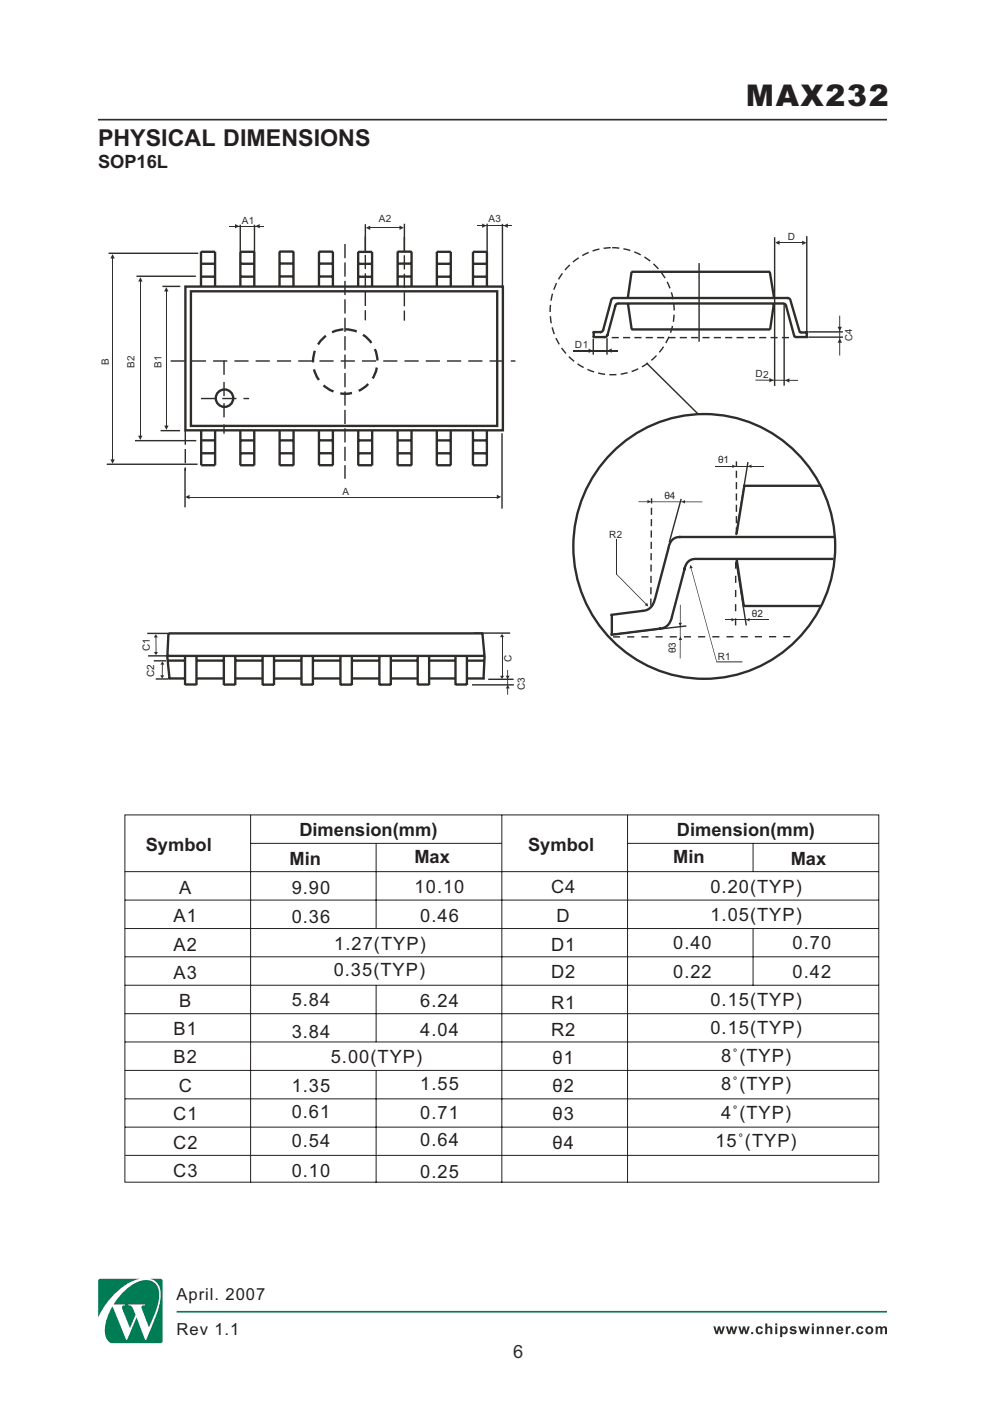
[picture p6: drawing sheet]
<svg xmlns="http://www.w3.org/2000/svg" width="210mm" height="297mm" viewBox="0 0 210 297" stroke-linecap="round" stroke-linejoin="round" font-family="sans-serif">
<path d="M20.8 25.4h167.3" fill="none" stroke="#2f2d29" stroke-width=".35"/>
<path d="M37.5 278.1h150.6" fill="none" stroke="#007b55" stroke-width=".35"/>
<path d="M185.7 281.2h.4v.2l.7-.2 .3 .2a.56 .56 0 0 1 .7-.2 .56 .56 0 0 1 .3 .6v1.1h-.4v-1.2a.28 .28 0 0 0-.4-.2 .28 .28 0 0 0-.1 .4l-.1 1h-.4v-1.1a.28 .28 0 0 0-.3-.3 .28 .28 0 0 0-.2 .4v1h-.5zM184.1 281.7a.45 .45 0 0 0 0 .7 .45 .45 0 0 0 .7-.1l-.1-.6-.3-.2zM183.5 282a.9 .9 0 0 1 1.8 0 .9 .9 0 0 1-1.8 0zM181.8 281.4a.79 .79 0 0 1 1.3 .3l-.4 .1-.2-.3a.46 .46 0 0 0-.5 .6 .46 .46 0 0 0 .7 .3v-.2l.5 .1a.84 .84 0 0 1-1.3 .5 .84 .84 0 0 1-.1-1.4zM180.6 282.4h.5v.5h-.5zM179.4 281.2h.4v.3l.3-.3 .4 .1-.2 .3a.35 .35 0 0 0-.4 .1 .35 .35 0 0 0-.1 .4v.8h-.4zM177.9 281.6l-.1 .3h.6l-.2-.4zM177.6 281.4a.79 .79 0 0 1 .9-.1 .79 .79 0 0 1 .4 .9h-1.1a.33 .33 0 0 0 .2 .4 .33 .33 0 0 0 .4-.3l.5 .1a.84 .84 0 0 1-1.3 .3 .84 .84 0 0 1 0-1.3zM175.4 281.2h.4v.3a.59 .59 0 0 1 .7-.3 .59 .59 0 0 1 .3 .6v1.1h-.4v-1.1a.31 .31 0 0 0-.3-.3 .31 .31 0 0 0-.3 .4v1h-.4zM173.2 281.2h.4v.3a.59 .59 0 0 1 .7-.3 .59 .59 0 0 1 .4 .6v1.1h-.4v-1.1a.31 .31 0 0 0-.4-.3 .31 .31 0 0 0-.2 .4v1h-.5zM172.2 281.2h.4v1.7h-.4zM172.2 280.6h.4v.4h-.4zM169.3 281.2h.4l.4 1.1 .2-1.1h.5l.2 1.1 .3-1.1h.5l-.6 1.7h-.4l-.3-1.1-.2 1.1h-.5zM167.7 281.3a.85 .85 0 0 1 1.2 .3l-.4 .1a.28 .28 0 0 0-.3-.3 .28 .28 0 0 0-.2 .3 .84 .84 0 0 1 1 .8 .86 .86 0 0 1-1.6-.1l.5-.1a.32 .32 0 0 0 .3 .3 .32 .32 0 0 0 .3-.3 .85 .85 0 0 1-.9-.8zM166 281.6l-.1 .7 .2 .2a.48 .48 0 0 0 .5-.5 .48 .48 0 0 0-.5-.4zM165.5 281.2h.4v.3a.72 .72 0 0 1 1-.2 .72 .72 0 0 1 .2 1 .65 .65 0 0 1-.5 .6 .65 .65 0 0 1-.7-.2v.8h-.4zM164.4 281.2h.5v1.7h-.5zM164.4 280.6h.5v.4h-.5zM162.3 280.6h.5v.8a.59 .59 0 0 1 .7-.2 .59 .59 0 0 1 .3 .7v1h-.4v-1.1a.34 .34 0 0 0-.5-.3 .34 .34 0 0 0-.1 .5v.9h-.5zM160.5 281.4a.79 .79 0 0 1 1.3 .3l-.4 .1-.2-.3a.46 .46 0 0 0-.5 .6 .46 .46 0 0 0 .7 .3v-.2l.4 .1a.84 .84 0 0 1-1.2 .5 .84 .84 0 0 1-.1-1.4zM159.3 282.4h.5v.5h-.5zM156.6 281.2h.4l.3 1.1 .3-1.1h.4l.3 1.1 .3-1.1h.4l-.5 1.7h-.4l-.3-1.1-.3 1.1h-.4zM153.9 281.2h.5l.3 1.1 .3-1.1h.4l.2 1.1 .4-1.1h.4l-.5 1.7h-.5l-.2-1.1-.3 1.1h-.4zM151.3 281.2h.4l.3 1.1 .3-1.1h.4l.3 1.1 .3-1.1h.4l-.5 1.7h-.4l-.3-1.1-.3 1.1h-.4z" fill-rule="evenodd" fill="#2f2d29"/>
<path d="M21 271.2l-.2 .4v7.7a15.9 15.9 0 0 1 7.6-7.8l1.3-.4h4.3h-2.3a2.94 2.94 0 0 1 2.4 3.4 21.9 21.9 0 0 1-2.5 8.1l-.6 1.5h-.2l-1.8-4.8-2.1 4.8h-.1l-3-7.1a8.8 8.8 0 0 0-1.3 6.5 2.06 2.06 0 0 0 1.1 1.3h10.4l.4-.2 .1-13-.2-.4-.3-.1zM26.1 274l-2 2.6h2.4v.2l-.5 .1-.1 .4 1.7 4.3 1.1-2.8-.3-.8a1.27 1.27 0 0 0-1.2-1.2v-.2h3.6v.2a.53 .53 0 0 0-.7 .1 .53 .53 0 0 0 0 .7l1.5 3.8 .3-.7a15.4 15.4 0 0 0 1.8-6.4 2.85 2.85 0 0 0-4.3-2.6 9.5 9.5 0 0 0-3.3 2.3z" fill-rule="evenodd" fill="#007c55"/>
<g fill="none" stroke="#231f20" stroke-width=".21">
<path d="M26.5 172.8h159.9v77.8h-159.9zM53.2 172.8v78M53.2 178.8h53.1M79.8 178.9v17.8M106.4 172.8v77.9M133.1 172.8v77.9M133.1 178.8h53.3M159.7 178.7v6.1M26.5 184.8h159.9M26.5 190.8h159.9M26.5 196.9h159.9M159.7 197v12"/>
<path d="M26.5 202.9h159.9M26.5 208.9h159.9M26.5 214.9h159.9M79.8 209v11.9M26.5 220.9h159.9M26.5 226.9h159.9M26.5 233h159.9M26.5 239h159.9M79.8 226.9v23.9"/>
</g>
<g fill="none" stroke="#2f2d29" stroke-width=".5">
<path d="M35.5 139l.5 5M35.5 139.1h67.3M39.3 139.2v6M41.7 139.2v6M47.5 139.2v6.1M49.9 139.2v6.1M55.7 139.2v6.1M58.1 139.2v6.1M63.9 139.2v6.1M66.4 139.2v6.1M72.2 139.2v6.1M74.6 139.2v6.1"/>
<path d="M80.5 139.2v6.1M82.9 139.2v6.1M88.6 139.2v6M91 139.2v6M102.3 134.3l.5 5-.3 4.7M102.5 134.3h-66.8l-.2 4.9M35.6 140.1h3.4M35.7 143.8h3.5M41.7 140.1h5.6M47.5 145.1h2.4M50.1 140.1h5.5M55.7 145.2h2.4"/>
<path d="M58.2 140.1h5.6M63.9 145.1h2.5M66.5 140.1h5.6M72.2 145.2h2.4M74.7 140.1h5.6M80.5 145.2h2.4M83.1 140.1h5.5M88.6 145.1h2.4M99.1 140.1h3.6"/>
</g>
<path d="M33.1 134.5l.4 .7-.9-.1z" fill-rule="evenodd" fill="#2f2d29"/>
<path d="M31.2 134.3h4.5M31.4 139.1h4.4" fill="none" stroke="#2f2d29" stroke-width=".3"/>
<path d="M33.1 135v3.4" fill="none" stroke="#2f2d29" stroke-width=".21"/>
<path d="M32.6 138.2h.9l-.4 .7z" fill-rule="evenodd" fill="#2f2d29"/>
<path d="M32.6 140.1h2.6M33 144h2.7" fill="none" stroke="#2f2d29" stroke-width=".3"/>
<path d="M34 143.2h.8l-.4 .7z" fill-rule="evenodd" fill="#2f2d29"/>
<path d="M34.4 140.8v2.6" fill="none" stroke="#2f2d29" stroke-width=".22"/>
<path d="M34.5 140.2l.4 .7h-.9z" fill-rule="evenodd" fill="#2f2d29"/>
<path d="M100.1 145.2h8.9M103.5 144h5.4" fill="none" stroke="#2f2d29" stroke-width=".3"/>
<path d="M107.7 145.3l.4 .7h-.8z" fill-rule="evenodd" fill="#2f2d29"/>
<path d="M107.7 142v5.3" fill="none" stroke="#2f2d29" stroke-width=".21"/>
<path d="M107.2 143.3h.9l-.4 .7z" fill-rule="evenodd" fill="#2f2d29"/>
<path d="M100.5 134.2h7.7" fill="none" stroke="#2f2d29" stroke-width=".3"/>
<path d="M106.5 134.4l.4 .7h-.8z" fill-rule="evenodd" fill="#2f2d29"/>
<path d="M106.5 135.1v8.2" fill="none" stroke="#2f2d29" stroke-width=".21"/>
<path d="M106.1 143.3h.8l-.4 .7z" fill-rule="evenodd" fill="#2f2d29"/>
<g fill="none" stroke="#2f2d29" stroke-width=".5">
<path d="M59.3 55.9h2.9M59.3 58.6h2.9M67.6 55.9h3M67.6 58.6h3M76 55.9h2.9M76 53.4h2.9v7.4M76 58.7h2.9M76 53.4v7.4M84.3 55.9h3M84.3 53.4l3-.1v7.4M84.3 58.6h3M84.3 53.3v7.4"/>
<path d="M92.6 55.9h3M92.6 58.7h3M39.3 60.8h67.4v30.4h-67.4zM40.5 61.8h65v28.5h-65zM59.3 60.7v-7.4h2.9v7.4M67.7 60.7l-.1-7.3 3-.1v7.4M92.7 60.8l-.1-7.4h3v7.4M59.3 91.3v7.3M59.3 93.4h3M59.3 96.1h3M62.3 91.3v7.3h-3M67.7 91.3l-.1 7.3h3v-7.3"/>
<path d="M67.7 93.4h2.9M67.7 96.1h2.9M76 91.3v7.3h2.9v-7.3M76 93.4h2.9M76 96.1h3M84.3 91.3v7.3h3v-7.3M84.4 93.4h2.9M84.4 96.1h2.9M92.6 91.3v7.3h3v-7.3M92.7 93.4h2.9M92.7 96.1h2.9M96.6 139.2v6"/>
<path d="M99 139.2v6M90.9 140.1h5.6M96.6 145.1h2.4"/>
</g>
<path d="M36.2 76.5h73.1" fill="none" stroke="#2f2d29" stroke-width=".3" stroke-dasharray="3 1.5" stroke-linecap="butt"/>
<path d="M73.2 51.7v49.8" fill="none" stroke="#2f2d29" stroke-width=".3" stroke-dasharray="3 .9" stroke-linecap="butt"/>
<circle cx="73.2" cy="76.7" r="6.8" fill="none" stroke="#2f2d29" stroke-width=".5" stroke-dasharray="2.5 1.5" stroke-linecap="butt"/>
<path d="M77.5 47.5v6.1M85.8 47.4v5.9" fill="none" stroke="#2f2d29" stroke-width=".3"/>
<path d="M77.6 48.3l.9-.5v1z" fill-rule="evenodd" fill="#2f2d29"/>
<path d="M78.5 48.3h6.4" fill="none" stroke="#2f2d29" stroke-width=".21"/>
<path d="M84.7 47.8l1 .5-1 .4z" fill-rule="evenodd" fill="#2f2d29"/>
<path d="M42.6 53.3v7.4M42.7 91.3v7.3" fill="none" stroke="#2f2d29" stroke-width=".5"/>
<path d="M103.3 47.4v13.1M106.6 47.5v13.5M34.5 60.7h3.7M34.1 91.3h4.1" fill="none" stroke="#2f2d29" stroke-width=".3"/>
<path d="M35.3 60.9l.4 .9h-.9z" fill-rule="evenodd" fill="#2f2d29"/>
<path d="M35.3 61.6v28.9" fill="none" stroke="#2f2d29" stroke-width=".21"/>
<g fill="#2f2d29">
<path d="M34.8 90.2h1l-.5 .9z" fill-rule="evenodd"/>
<path d="M102.3 47.4l.9 .5-.9 .4z" fill-rule="evenodd"/>
</g>
<g fill="none" stroke="#2f2d29" stroke-width=".5">
<path d="M42.6 55.9h3M42.7 53.4h2.9v7.3M42.7 58.7h2.9M51 55.9h2.9M51 58.7h2.9M51 60.7v-7.3h2.9v7.3M42.7 98.6h2.9M42.7 93.4h2.9M42.7 96.1h2.9M45.6 91.3v7.3M51 91.3v7.3h2.9v-7.3M51 93.4h2.9"/>
<path d="M51 96.1h2.9"/>
<circle cx="47.6" cy="84.4" r="1.85"/>
</g>
<path d="M47.5 76.5v15.5M42.6 84.5h10.2" fill="none" stroke="#2f2d29" stroke-width=".3" stroke-dasharray="3 1.5" stroke-linecap="butt"/>
<path d="M51 47.6v5.8M54 47.6v5.9" fill="none" stroke="#2f2d29" stroke-width=".3"/>
<path d="M54.2 48l.9-.5v.9z" fill-rule="evenodd" fill="#2f2d29"/>
<path d="M48.7 48h7.3" fill="none" stroke="#2f2d29" stroke-width=".21"/>
<g fill="#2f2d29">
<path d="M49.8 47.5l1 .5-1 .4z" fill-rule="evenodd"/>
<path d="M106.8 47.9l.9-.5v.9z" fill-rule="evenodd"/>
</g>
<path d="M101.2 47.9h7.4" fill="none" stroke="#2f2d29" stroke-width=".21"/>
<path d="M100.3 55.9h3M100.3 58.7h3M100.3 60.8v-7.4h3v7.4M100.3 91.3v7.3l3 .1v-7.4M100.3 93.4h3M100.3 96.1h3" fill="none" stroke="#2f2d29" stroke-width=".5"/>
<path d="M28.9 58.6h12.6M28.6 93.4h13" fill="none" stroke="#2f2d29" stroke-width=".3"/>
<path d="M29.8 58.8l.4 .9h-.9z" fill-rule="evenodd" fill="#2f2d29"/>
<path d="M29.8 59.4v33.3" fill="none" stroke="#2f2d29" stroke-width=".21"/>
<path d="M29.3 92.4h.9l-.4 .9z" fill-rule="evenodd" fill="#2f2d29"/>
<path d="M23 53.7h19.1M22.6 98.4h19.3" fill="none" stroke="#2f2d29" stroke-width=".3"/>
<path d="M23.9 53.9l.4 .9h-.9z" fill-rule="evenodd" fill="#2f2d29"/>
<path d="M23.9 54.7v43" fill="none" stroke="#2f2d29" stroke-width=".21"/>
<path d="M23.4 97.4h.9l-.4 .9z" fill-rule="evenodd" fill="#2f2d29"/>
<path d="M26.5 245h159.8" fill="none" stroke="#231f20" stroke-width=".21"/>
<g fill="none" stroke="#2f2d29" stroke-width=".5">
<path d="M163.3 57.6l.9 5.5M163.3 57.6h-29.4l-.7 5.5M125.7 70.4h1.8M125.7 71.5h2.6M125.9 70.4v1.1M128 69.9a.61 .61 0 0 1-.7 .5M128.9 70.9a.61 .61 0 0 1-.7 .6M129.6 63.7l-1.7 6.3M130.2 63.2h36.9M130.3 63.2a.61 .61 0 0 0-.7 .6M130.5 64.9l-1.7 6.2M131.1 64.3h35"/>
<path d="M131.2 64.3a.61 .61 0 0 0-.7 .6M133.2 64.3l.8 5.5M133.9 69.8h29.4M164.1 64.4l-.8 5.5M166.1 64.3a.61 .61 0 0 1 .6 .6M166.7 64.9l1.7 6.3M167.6 63.6l2 6.6 .4 .3M168.4 71.2l.1 .2 .4 .1M169.9 70.5h1.5M171.1 70.2v1.2M171.4 71.5h-2.5M39.3 145.1h2.4"/>
<path d="M41.6 143.8h5.7M49.8 143.8h5.8M58 143.9h5.9M66.3 143.8h6M74.6 143.8h5.8M82.8 143.8h5.7M91 143.8h5.5M99 143.8h3.8"/>
</g>
<path d="M121 56a13.2 13.2 0 0 1 15.6-1.6 13.2 13.2 0 0 1 6.1 14.5 13.1 13.1 0 0 1-14.3 10.5 13.1 13.1 0 0 1-11.7-13.4 13.6 13.6 0 0 1 4.3-10z" fill="none" stroke="#2f2d29" stroke-width=".3" stroke-dasharray="1.5 .9" stroke-linecap="butt"/>
<path d="M171.1 50.1v20.6M137.1 77l10.9 10.8" fill="none" stroke="#2f2d29" stroke-width=".3"/>
<path d="M164.4 51.5l.9-.5v.9z" fill-rule="evenodd" fill="#2f2d29"/>
<path d="M165 51.5h5.4" fill="none" stroke="#2f2d29" stroke-width=".21"/>
<path d="M170.1 51l1 .5-1 .4z" fill-rule="evenodd" fill="#2f2d29"/>
<path d="M148.3 55.8v16.7M164.3 50.3v31.5M125.8 71.8v3.4M171.5 70.4h7.3M171.5 71.5h7.3" fill="none" stroke="#2f2d29" stroke-width=".3"/>
<path d="M166.9 63.2a.61 .61 0 0 1 .7 .5" fill="none" stroke="#2f2d29" stroke-width=".5"/>
<path d="M129.7 71.6h38.1" fill="none" stroke="#2f2d29" stroke-width=".3" stroke-dasharray="1.5 .9" stroke-linecap="butt"/>
<path d="M128.8 74.3l.9-.4v.9z" fill-rule="evenodd" fill="#2f2d29"/>
<path d="M121.7 74.4h9.4" fill="none" stroke="#2f2d29" stroke-width=".3"/>
<g fill="#2f2d29">
<path d="M124.9 73.9l.9 .5-.9 .4z" fill-rule="evenodd"/>
<path d="M178.1 71.7l.5 1h-.9z" fill-rule="evenodd"/>
</g>
<path d="M178.1 66.9v8.5" fill="none" stroke="#2f2d29" stroke-width=".21"/>
<path d="M177.6 69.3h1l-.5 .9z" fill-rule="evenodd" fill="#2f2d29"/>
<path d="M156.2 113.3v-15.5M138 128.4l.2-22.8" fill="none" stroke="#2f2d29" stroke-width=".3" stroke-dasharray="1.5 .9" stroke-linecap="butt"/>
<path d="M158.6 98l-2.5 15.5M144.5 105.8l-2.5 9.2" fill="none" stroke="#2f2d29" stroke-width=".3"/>
<g fill="none" stroke="#2f2d29" stroke-width=".5">
<path d="M141.8 116.2l-2.9 10.8a2.83 2.83 0 0 1-2.7 2.5M144 113.9h33M144.3 113.9a2.38 2.38 0 0 0-2.5 2.3M156.3 118.7l1.5 10M157.7 103h16.5M157.9 102.8l-1.7 10.5M176.8 118.5h-29.1a2.38 2.38 0 0 0-2.6 2.4M129.8 130.3v4.3M136.4 129.5l-6.9 .9M140.1 133.3l-10.6 1.3M142.5 130.7a2.83 2.83 0 0 1-2.7 2.6M145.3 120.3l-2.8 10.5"/>
<path d="M157.6 128.5h16.5"/>
</g>
<path d="M151.7 98.9h10.4" fill="none" stroke="#2f2d29" stroke-width=".21"/>
<g fill="#2f2d29">
<path d="M155.3 98.5l.8 .4-.8 .3z" fill-rule="evenodd"/>
<path d="M158.7 98.8l.7-.3v.7z" fill-rule="evenodd"/>
</g>
<path d="M156.2 119.2l2.1 13.4" fill="none" stroke="#2f2d29" stroke-width=".3"/>
<path d="M156 119.1v14.6" fill="none" stroke="#2f2d29" stroke-width=".3" stroke-dasharray="1.5 1.5" stroke-linecap="butt"/>
<path d="M153.7 131.4h9.2" fill="none" stroke="#2f2d29" stroke-width=".21"/>
<g fill="#2f2d29">
<path d="M158.2 131.4l.8-.4v.8z" fill-rule="evenodd"/>
<path d="M155.2 131l.7 .4-.8 .4z" fill-rule="evenodd"/>
</g>
<path d="M145.6 132.7l-15.4 1.8" fill="none" stroke="#2f2d29" stroke-width=".3"/>
<path d="M130 135h38.1" fill="none" stroke="#2f2d29" stroke-width=".3" stroke-dasharray="1.5 1.5" stroke-linecap="butt"/>
<path d="M143.9 132h.7l-.3 .8z" fill-rule="evenodd" fill="#2f2d29"/>
<path d="M144.3 128.2v11.4" fill="none" stroke="#2f2d29" stroke-width=".21"/>
<g fill="#2f2d29">
<path d="M144.3 134.9l.4 .8h-.7z" fill-rule="evenodd"/>
<path d="M137.3 127.8l.2 .8-.8-.3z" fill-rule="evenodd"/>
</g>
<path d="M130.8 121.6l6.3 6.4-.1 .1-6.3-6.4z" fill="#2f2d29"/>
<path d="M130.8 114.3v7.5" fill="none" stroke="#2f2d29" stroke-width=".21"/>
<path d="M146.5 120.5l.1-.1 5.5 20-.1 .1z" fill="#2f2d29"/>
<path d="M146.4 119.8l.5 .6-.7 .2z" fill-rule="evenodd" fill="#2f2d29"/>
<path d="M152.1 140.3h5.4" fill="none" stroke="#2f2d29" stroke-width=".21"/>
<path d="M130.5 95.3a27.8 27.8 0 0 1 34.8-2.4 27.8 27.8 0 0 1 9.9 33.4 27.7 27.7 0 0 1-31.2 17.1 27.7 27.7 0 0 1-22.4-27.5 28.1 28.1 0 0 1 8.9-20.6z" fill="none" stroke="#2f2d29" stroke-width=".5"/>
<path d="M137.3 106l.7 .3-.7 .4z" fill-rule="evenodd" fill="#2f2d29"/>
<path d="M135.4 106.4h13.6" fill="none" stroke="#2f2d29" stroke-width=".21"/>
<path d="M144.6 106.4l.7-.4v.8z" fill-rule="evenodd" fill="#2f2d29"/>
<path d="M77.5 50.1v17.8M85.8 50.2v17.8" fill="none" stroke="#2f2d29" stroke-width=".3" stroke-dasharray="3 .9" stroke-linecap="butt"/>
<path d="M39.2 99.3v8.3M106.5 91.9v15.9" fill="none" stroke="#2f2d29" stroke-width=".3"/>
<path d="M39.3 105.4l.9-.5v.9z" fill-rule="evenodd" fill="#2f2d29"/>
<path d="M39.9 105.4h65.5" fill="none" stroke="#2f2d29" stroke-width=".21"/>
<path d="M105.4 104.9l.9 .5-.9 .4z" fill-rule="evenodd" fill="#2f2d29"/>
<path d="M128.7 71.7v3.5M166.3 64.7v17.1" fill="none" stroke="#2f2d29" stroke-width=".3"/>
<path d="M166.5 80.7l.9-.5v.9z" fill-rule="evenodd" fill="#2f2d29"/>
<path d="M160.2 80.6h9.1" fill="none" stroke="#2f2d29" stroke-width=".26"/>
<path d="M163.2 80.1l.9 .5-.9 .5z" fill-rule="evenodd" fill="#2f2d29"/>
<path d="M39.3 91.3v8.5" fill="none" stroke="#2f2d29" stroke-width=".3" stroke-dasharray="3 .9" stroke-linecap="butt"/>
<text font-size="6.3" fill="#231f20" x="158.2" y="22.4">MAX232</text>
<text font-size="4.9" fill="#231f20" x="20.8" y="31">PHYSICAL DIMENSIONS</text>
<g font-size="3.9" fill="#231f20">
<text x="20.8" y="35.7">SOP16L</text>
<text x="63.5" y="177.1">Dimension(mm)</text>
<text x="143.6" y="177.1">Dimension(mm)</text>
<text x="30.9" y="180.3">Symbol</text>
<text x="61.4" y="183.4">Min</text>
<text x="87.9" y="183">Max</text>
<text x="112" y="180.5">Symbol</text>
<text x="142.8" y="183">Min</text>
<text x="167.7" y="183.4">Max</text>
<text x="38" y="189.6">A</text>
<text x="61.9" y="189.6">9.90</text>
<text x="87.9" y="189.2">10.10</text>
<text x="116.9" y="189.4">C4</text>
<text x="150.7" y="189.3">0.20(TYP)</text>
<text x="36.8" y="195.6">A1</text>
<text x="61.9" y="195.6">0.36</text>
<text x="89.1" y="195.4">0.46</text>
<text x="118.1" y="195.4">D</text>
<text x="150.7" y="195.2">1.05(TYP)</text>
<text x="36.8" y="201.6">A2</text>
<text x="70.9" y="201.4">1.27(TYP)</text>
<text x="116.9" y="201.6">D1</text>
<text x="142.8" y="201.2">0.40</text>
<text x="168.1" y="201.3">0.70</text>
<text x="36.8" y="207.5">A3</text>
<text x="70.8" y="207">0.35(TYP)</text>
<text x="116.9" y="207.4">D2</text>
<text x="142.8" y="207.4">0.22</text>
<text x="168.1" y="207.5">0.42</text>
<text x="38" y="213.5">B</text>
<text x="61.9" y="213.3">5.84</text>
<text x="89.1" y="213.6">6.24</text>
<text x="116.9" y="213.9">R1</text>
<text x="150.7" y="213.3">0.15(TYP)</text>
<text x="36.8" y="219.5">B1</text>
<text x="61.9" y="220">3.84</text>
<text x="89.1" y="219.7">4.04</text>
<text x="116.9" y="219.6">R2</text>
<text x="150.7" y="219.2">0.15(TYP)</text>
<text x="36.8" y="225.4">B2</text>
<text x="70.2" y="225.4">5.00(TYP)</text>
<text x="117.2" y="225.5">θ1</text>
<text x="152.9" y="225.2">8˚(TYP)</text>
<text x="37.9" y="231.5">C</text>
<text x="61.9" y="231.5">1.35</text>
<text x="89.1" y="231.2">1.55</text>
<text x="117.2" y="231.6">θ2</text>
<text x="152.9" y="231.2">8˚(TYP)</text>
<text x="36.7" y="237.5">C1</text>
<text x="61.9" y="237.1">0.61</text>
<text x="89.1" y="237.2">0.71</text>
<text x="117.2" y="237.5">θ3</text>
<text x="152.9" y="237.2">4˚(TYP)</text>
<text x="36.7" y="243.5">C2</text>
<text x="61.9" y="243.1">0.54</text>
<text x="89.1" y="243">0.64</text>
<text x="117.2" y="243.7">θ4</text>
<text x="151.8" y="243.2">15˚(TYP)</text>
<text x="36.7" y="249.5">C3</text>
<text x="61.9" y="249.5">0.10</text>
<text x="89.1" y="249.7">0.25</text>
</g>
<text font-size="3.9" fill="#2f2d29" x="108.9" y="287.8">6</text>
<g font-size="3.5" fill="#231f20">
<text x="37.5" y="275.7">April. 2007</text>
<text x="37.5" y="283.2">Rev 1.1</text>
</g>
<g font-size="2.1" fill="#2f2d29">
<text x="51.3" y="47.4">A1</text>
<text x="80.3" y="47.1">A2</text>
<text x="103.6" y="47.1">A3</text>
<text x="167.1" y="50.9" transform="rotate(1 167.1 50.9)">D</text>
<text x="23.1" y="77.4" transform="rotate(-90 23.1 77.4)">B</text>
<text x="122" y="73.7" transform="rotate(1 122 73.7)">D1</text>
<text x="180.8" y="72.3" transform="rotate(-92 180.8 72.3)">C4</text>
<text x="28.5" y="78" transform="rotate(-90 28.5 78)">B2</text>
<text x="34.2" y="78.1" transform="rotate(-90 34.2 78.1)">B1</text>
<text x="160.2" y="80" transform="rotate(1 160.2 80)">D2</text>
<text x="72.7" y="104.9">A</text>
<text x="129.2" y="114.1">R2</text>
<text x="152.2" y="139.9">R1</text>
</g>
<g font-size="2.1" fill="#231f20">
<text x="152.3" y="98.2">θ1</text>
<text x="140.9" y="105.7">θ4</text>
<text x="159.5" y="130.7">θ2</text>
<text x="31.8" y="138.1" transform="rotate(-90 31.8 138.1)">C1</text>
<text x="32.7" y="143.6" transform="rotate(-90 32.7 143.6)">C2</text>
<text x="108.5" y="140.4" transform="rotate(-90 108.5 140.4)">C</text>
<text x="143.4" y="138.5" transform="rotate(-90 143.4 138.5)">θ3</text>
<text x="111.3" y="146.2" transform="rotate(-90 111.3 146.2)">C3</text>
</g>
</svg>
